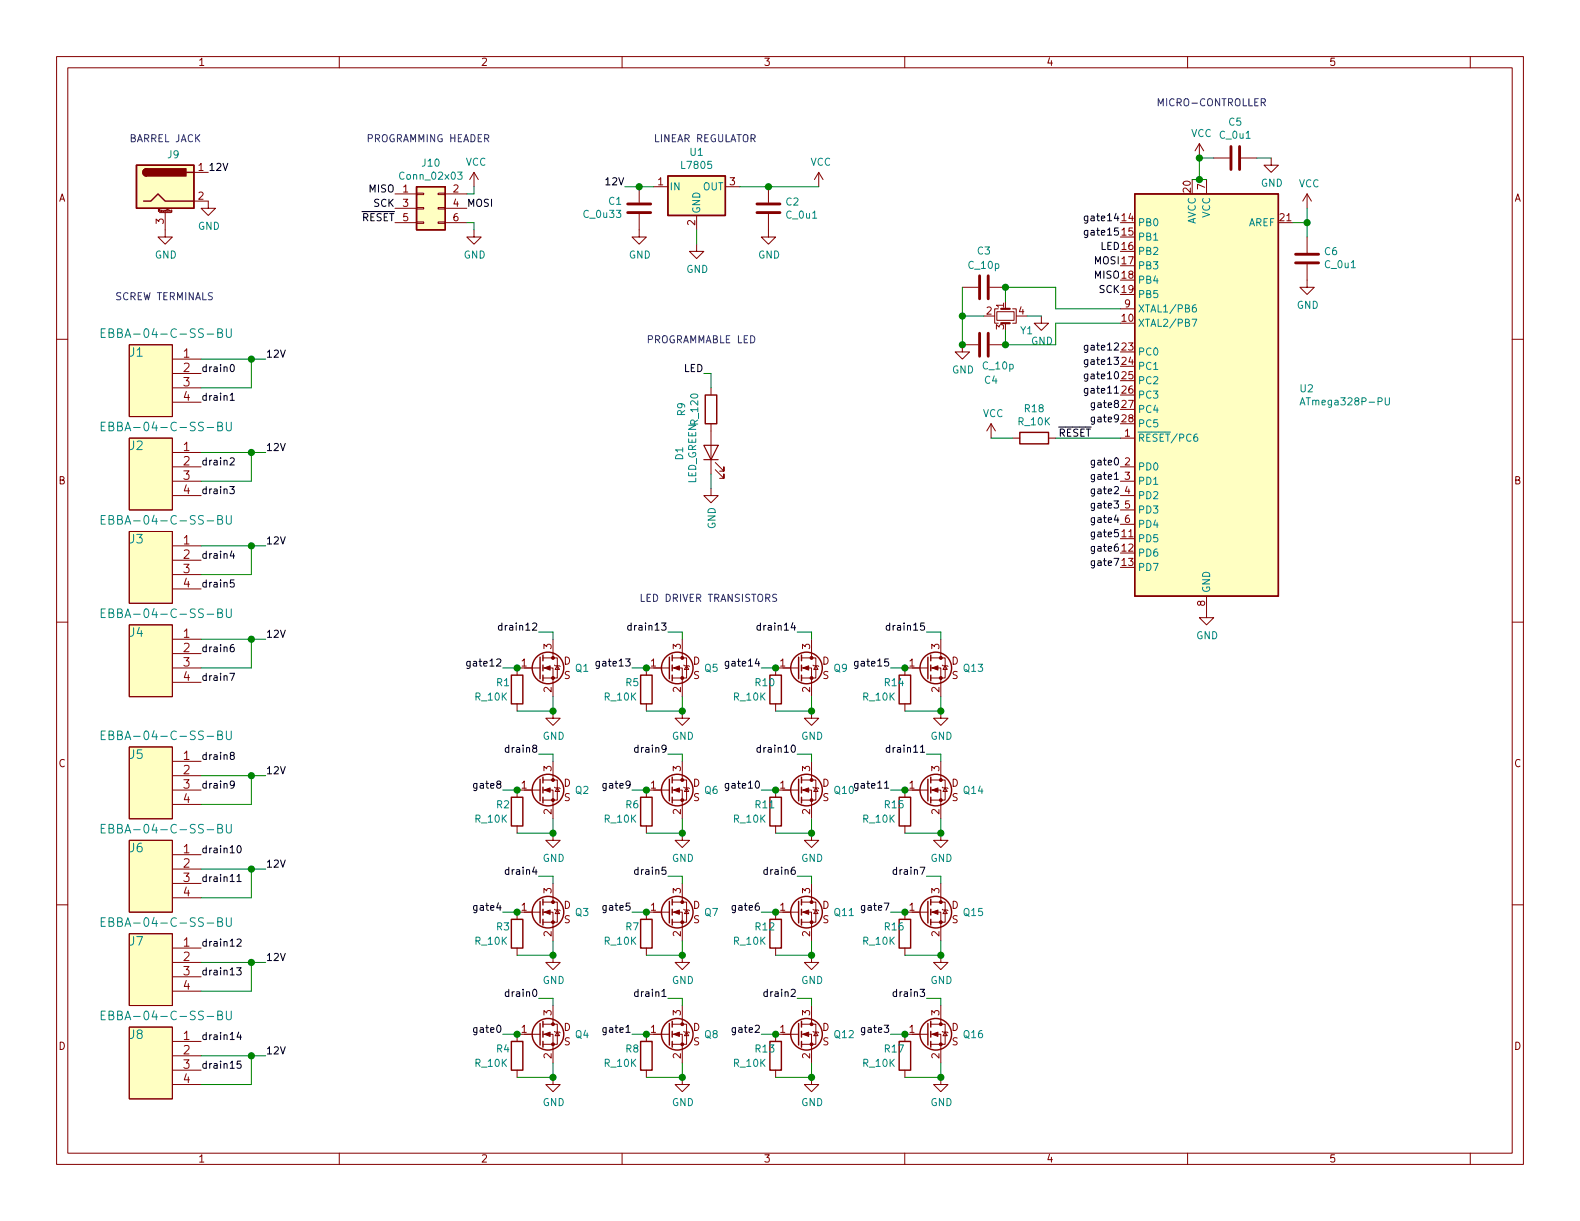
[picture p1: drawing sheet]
<svg xmlns="http://www.w3.org/2000/svg" width="279mm" height="216mm" viewBox="0 0 279 216" stroke-linecap="round" stroke-linejoin="round" font-family="sans-serif">
<g fill="none" stroke="#840000" stroke-width=".18">
<path d="M10 10h259.4v195.9h-259.4zM12 12h255.4v191.9h-255.4zM60 10v2M110 10v2M160 10v2M210 10v2M260 10v2M28.2 37.6h2M29.2 37.6v4.3h1.3l-1.3 1.3-1.3-1.3h1.3M30.4 37.4l-.2-.1 .1-.1h.1v.3h-.2M34.3 35.6h2.5v1.2h1.3l-1.3 1.3-1.2-1.3h1.2M34.3 30.5h2.5"/>
<path d="M69.8 34.3h3.9M69.8 36.8h3.9M69.8 39.4h3.9M73.7 39.2h1.2v.3h-1.2zM73.7 36.7h1.2v.3h-1.2zM73.7 34.2h1.2v.2h-1.2zM77.5 39.2h1.2v.3h-1.2zM77.5 36.7h1.2v.3h-1.2zM77.5 34.2h1.2v.2h-1.2zM78.7 34.3h3.8M78.7 36.8h3.8M78.7 39.4h3.8"/>
<path d="M83.8 30.5l-.7 1.3M83.8 30.5v2.5M83.8 30.5l.8 1.3M113 37.8v4.1h1.3l-1.3 1.3-1.2-1.3h1.2M113 33v2.8M115.6 33h2.5M123.2 38.1v2.5M128.3 33h2.5M135.9 37.8v4.1h1.3l-1.3 1.3-1.3-1.3h1.3M135.9 33v2.8M144.8 30.5l-.8 1.3M144.8 30.5v2.5"/>
<path d="M144.8 30.5l.7 1.3M212.1 25.4l-.8 1.3M212.1 25.4v2.5M212.1 25.4l.8 1.3M213.4 31.8v2.5M214.6 27.9h2.8M219.5 27.9h2.7M224.8 27.9v1.3h1.3l-1.3 1.3-1.3-1.3h1.3M231.1 34.3l-.7 1.3M231.1 34.3v2.5M231.1 34.3l.8 1.3M10 60h2"/>
<path d="M83.8 40.6v1.3h1.3l-1.3 1.3-1.3-1.3h1.3M123.2 43.2v1.3h1.3l-1.3 1.2-1.3-1.2h1.3M170.2 50.8h2.8M175 50.8h2.8M176.3 55.1h3v1.5h-3zM176.5 54.6h-.6v2.6h.6M179.1 54.6h.6v2.6h-.6M184.1 55.9v1.3h1.3l-1.3 1.2-1.2-1.2h1.2M198.1 54.6h2.6M231.1 46.7v4.1h1.3l-1.3 1.3-1.2-1.3h1.2M231.1 41.9v2.8M267.4 60h2"/>
<path d="M22.9 61h7.6v12.7h-7.6zM22.9 77.5h7.6v12.7h-7.6zM30.5 63.5h5.1M30.5 66h5.1M30.5 68.6h5.1M30.5 71.1h5.1M125.7 68.6v1.3M125.7 74.9v8.9M173 61h-2.8v1.2h1.2l-1.2 1.3-1.3-1.3h1.3M175 61h2.8M175.3 74.9l-.8 1.3M175.3 74.9v2.6"/>
<path d="M175.3 74.9l.7 1.3M179.1 77.5h1.2M185.4 77.5h1.3M198.1 77.5h2.6M22.9 94h7.6v12.7h-7.6zM30.5 96.5h5.1M30.5 99.1h5.1M30.5 82.6h5.1M30.5 85.1h5.1M30.5 87.6h5.1M30.5 80h5.1M125.7 86.4v1.2h1.3l-1.3 1.3-1.2-1.3h1.2"/>
<path d="M126.5 81.8l1.5 1.5v-.7v.7h-.7M126.5 83.1l1.5 1.5v-.8v.8h-.7M198.1 82.6h2.6M198.1 85.1h2.6M198.1 87.6h2.6M198.1 90.2h2.6M198.1 92.7h2.6M10 110h2M22.9 110.5h7.6v12.7h-7.6zM30.5 118.1h5.1M30.5 101.6h5.1M30.5 104.1h5.1"/>
<path d="M30.5 113h5.1M30.5 115.6h5.1M95.5 118.1h-4.1v1.3M96 118.1h1.8v5.1M96 116.3h2.6v3.6h-2.6M97.8 113v3.3M98 117.6l.2 .1h.7l.2 .2M98.6 117.7l.3 .7h-.7zM118.4 118.1h-4.1v1.3M118.9 118.1h1.7v5.1M118.9 116.3h2.5v3.6h-2.5M120.6 113v3.3"/>
<path d="M120.9 117.6l.1 .1h.8l.1 .2M121.4 117.7l.4 .7h-.8zM141.2 118.1h-4v1.3M141.7 118.1h1.8v5.1M141.7 116.3h2.6v3.6h-2.6M143.5 113v3.3M143.8 117.6l.1 .1h.8l.1 .2M144.3 117.7l.4 .7h-.8zM164.1 118.1h-4.1v1.3M164.6 118.1h1.8v5.1M164.6 116.3h2.5v3.6h-2.5M166.4 113v3.3"/>
<path d="M166.6 117.6l.2 .1h.7l.1 .2M167.1 117.7l.4 .7h-.7zM213.4 105.4v3.8h1.2l-1.2 1.3-1.3-1.3h1.3M267.4 110h2M22.9 132.1h7.6v12.7h-7.6zM30.5 134.6h5.1M30.5 137.2h5.1M30.5 139.7h5.1M30.5 120.7h5.1M91.4 124.5v1.2M95.5 139.7h-4.1v1.3M96 139.7h1.8v5.1"/>
<path d="M96 137.9h2.6v3.6h-2.6M97.8 125.7v1.3h1.3l-1.3 1.3-1.3-1.3h1.3M97.8 134.6v3.3M98 139.2l.2 .1h.7l.2 .1M98.6 139.3l.3 .7h-.7zM114.3 124.5v1.2M118.4 139.7h-4.1v1.3M118.9 139.7h1.7v5.1M118.9 137.9h2.5v3.6h-2.5M120.6 125.7v1.3h1.3l-1.3 1.3-1.2-1.3h1.2M120.6 134.6v3.3M120.9 139.2l.1 .1h.8l.1 .1"/>
<path d="M121.4 139.3l.4 .7h-.8zM137.2 124.5v1.2M141.2 139.7h-4v1.3M141.7 139.7h1.8v5.1M141.7 137.9h2.6v3.6h-2.6M143.5 125.7v1.3h1.3l-1.3 1.3-1.3-1.3h1.3M143.5 134.6v3.3M143.8 139.2l.1 .1h.8l.1 .1M144.3 139.3l.4 .7h-.8zM160 124.5v1.2M164.1 139.7h-4.1v1.3M164.6 139.7h1.8v5.1"/>
<path d="M164.6 137.9h2.5v3.6h-2.5M166.4 125.7v1.3h1.2l-1.2 1.3-1.3-1.3h1.3M166.4 134.6v3.3M166.6 139.2l.2 .1h.7l.1 .1M167.1 139.3l.4 .7h-.7zM10 160h2M22.9 148.6h7.6v12.7h-7.6zM30.5 142.2h5.1M30.5 151.1h5.1M30.5 153.7h5.1M30.5 156.2h5.1M30.5 158.8h5.1"/>
<path d="M91.4 146.1v1.2M96 159.5h2.6v3.6h-2.6M97.8 147.3v1.3h1.3l-1.3 1.3-1.3-1.3h1.3M97.8 156.2v3.3M114.3 146.1v1.2M118.9 159.5h2.5v3.6h-2.5M120.6 147.3v1.3h1.3l-1.3 1.3-1.2-1.3h1.2M120.6 156.2v3.3M137.2 146.1v1.2M141.7 159.5h2.6v3.6h-2.6M143.5 147.3v1.3h1.3l-1.3 1.3-1.3-1.3h1.3M143.5 156.2v3.3"/>
<path d="M160 146.1v1.2M164.6 159.5h2.5v3.6h-2.5M166.4 147.3v1.3h1.2l-1.2 1.3-1.3-1.3h1.3M166.4 156.2v3.3M267.4 160h2M22.9 165.1h7.6v12.7h-7.6zM30.5 167.6h5.1M30.5 170.2h5.1M30.5 172.7h5.1M30.5 175.3h5.1M91.4 167.6v1.3M95.5 161.3h-4.1v1.3"/>
<path d="M96 161.3h1.8v5.1M97.8 168.9v1.3h1.3l-1.3 1.3-1.3-1.3h1.3M97.8 177.8v3.3M98 160.8l.2 .1h.7l.2 .1M98.6 160.9l.3 .6h-.7zM114.3 167.6v1.3M118.4 161.3h-4.1v1.3M118.9 161.3h1.7v5.1M120.6 168.9v1.3h1.3l-1.3 1.3-1.2-1.3h1.2M120.6 177.8v3.3M120.9 160.8l.1 .1h.8l.1 .1M121.4 160.9l.4 .6h-.8z"/>
<path d="M137.2 167.6v1.3M141.2 161.3h-4v1.3M141.7 161.3h1.8v5.1M143.5 168.9v1.3h1.3l-1.3 1.3-1.3-1.3h1.3M143.5 177.8v3.3M143.8 160.8l.1 .1h.8l.1 .1M144.3 160.9l.4 .6h-.8zM160 167.6v1.3M164.1 161.3h-4.1v1.3M164.6 161.3h1.8v5.1M166.4 168.9v1.3h1.2l-1.2 1.3-1.3-1.3h1.3M166.4 177.8v3.3"/>
<path d="M166.6 160.8l.2 .1h.7l.1 .1M167.1 160.9l.4 .6h-.7zM22.9 181.6h7.6v12.7h-7.6zM30.5 184.2h5.1M30.5 186.7h5.1M30.5 189.2h5.1M30.5 191.8h5.1M91.4 189.2v1.3M95.5 182.9h-4.1v1.3M96 182.9h1.8v5.1M96 181.1h2.6v3.6h-2.6M97.8 190.5v1.3h1.3l-1.3 1.2-1.3-1.2h1.3"/>
<path d="M98 182.4l.2 .1h.7l.2 .1M98.6 182.5l.3 .6h-.7zM114.3 189.2v1.3M118.4 182.9h-4.1v1.3M118.9 182.9h1.7v5.1M118.9 181.1h2.5v3.6h-2.5M120.6 190.5v1.3h1.3l-1.3 1.2-1.2-1.2h1.2M120.9 182.4l.1 .1h.8l.1 .1M121.4 182.5l.4 .6h-.8zM137.2 189.2v1.3M141.2 182.9h-4v1.3M141.7 182.9h1.8v5.1"/>
<path d="M141.7 181.1h2.6v3.6h-2.6M143.5 190.5v1.3h1.3l-1.3 1.2-1.3-1.2h1.3M143.8 182.4l.1 .1h.8l.1 .1M144.3 182.5l.4 .6h-.8zM160 189.2v1.3M164.1 182.9h-4.1v1.3M164.6 182.9h1.8v5.1M164.6 181.1h2.5v3.6h-2.5M166.4 190.5v1.3h1.2l-1.2 1.2-1.3-1.2h1.3M166.6 182.4l.2 .1h.7l.1 .1M167.1 182.5l.4 .6h-.7zM60 203.9v2"/>
<path d="M110 203.9v2M160 203.9v2M210 203.9v2M260 203.9v2"/>
</g>
<g fill="#ffffc2" stroke="#ffffc2" stroke-width=".18">
<path d="M22.9 132.1h7.6v12.7h-7.6z"/>
<path d="M22.9 181.6h7.6v12.7h-7.6z"/>
<path d="M118.1 31.1h10.2v7h-10.2z"/>
<path d="M22.9 165.1h7.6v12.7h-7.6z"/>
<path d="M22.9 148.6h7.6v12.7h-7.6z"/>
<path d="M22.9 94h7.6v12.7h-7.6z"/>
<path d="M73.7 33h5v7.6h-5z"/>
<path d="M22.9 110.5h7.6v12.7h-7.6z"/>
<path d="M24.1 29.2h10.2v7.6h-10.2z"/>
<path d="M200.7 34.3h25.4v71.1h-25.4z"/>
<path d="M22.9 61h7.6v12.7h-7.6z"/>
<path d="M22.9 77.5h7.6v12.7h-7.6z"/>
</g>
<g fill="none" stroke="#008484" stroke-width=".18">
<path d="M80.9 30.4h.8l-.4 .5 .4 .1-.1 .6-.5 .1-.2-.1M17.9 58.9h.5M18.6 58.1h-.7v1.6h.7M19.3 58.9l.7-.2 .1-.3-.2-.2-.6-.1v1.6h.6l.2-.3a.41 .41 0 0 0-.3-.5M38.5 58.9l.7-.2v-.4l-.7-.2v1.6h.6l.2-.2 .1-.3-.2-.3h-.2M40 58.1l.1 1.4a.48 .48 0 0 0 .7 0l.1-1.4M210.8 56.4h.8l-.5 1.3M211.5 53.9l-.5 .1-.2 .5 .1 .5 .2 .2 .4-.1 .1-.2-.1-.4-.4-.1-.3 .2M17.9 75.4h.5M18.6 74.7h-.7v1.5h.7M19.3 75.4l.7-.2 .1-.3-.2-.2h-.6v1.5h.6l.2-.3a.41 .41 0 0 0-.3-.5M38.5 75.4l.7-.2v-.4l-.7-.1v1.5h.6l.2-.2 .1-.3-.2-.3h-.2"/>
<path d="M40 74.7l.1 1.3a.48 .48 0 0 0 .7 0l.1-1.3M211.7 76.8h-.4a.87 .87 0 0 0 0 1.2l.5-.1v-.5l-.5-.2-.2 .3M229.9 71.6l.4-1.3 .5 1.3M230 71.2h.6M245 70.3v1.1l.2 .2h.4l.1-.2v-1.1M17.9 91.9h.5M18.6 91.2h-.7v1.5h.7M19.3 91.9l.7-.2 .1-.3-.2-.2h-.6v1.5h.6l.2-.3a.41 .41 0 0 0-.3-.5M38.5 91.9l.7-.2v-.4l-.7-.1v1.5h.6l.2-.2 .1-.3-.2-.3h-.2M40 91.2l.1 1.3a.48 .48 0 0 0 .7 0l.1-1.3M17.9 108.4h.5M18.6 107.7h-.7v1.5h.7"/>
<path d="M19.3 108.4l.7-.1 .1-.3-.2-.3h-.6v1.5h.6l.2-.3a.41 .41 0 0 0-.3-.5M38.5 108.4l.7-.1v-.5l-.7-.1v1.5h.6l.2-.2 .1-.3-.2-.2-.2-.1M40 107.7l.1 1.3a.48 .48 0 0 0 .7 0l.1-1.3M17.9 130h.5M18.6 129.3h-.7v1.5h.7M19.3 130l.7-.2 .1-.3-.2-.2h-.6v1.5h.6l.2-.3a.41 .41 0 0 0-.3-.5M38.5 130l.7-.2v-.4l-.7-.1v1.5h.6l.2-.2 .1-.3-.2-.3h-.2M40 129.3l.1 1.3a.48 .48 0 0 0 .7 0l.1-1.3M17.9 146.5h.5M18.6 145.8h-.7v1.5h.7M19.3 146.5l.7-.1 .1-.3-.2-.3h-.6v1.5h.6l.2-.3a.41 .41 0 0 0-.3-.5M38.5 146.5l.7-.1v-.5l-.7-.1v1.5h.6l.2-.2 .1-.3-.2-.2-.2-.1"/>
<path d="M40 145.8l.1 1.3a.48 .48 0 0 0 .7 0l.1-1.3M17.9 179.5h.5M17.9 163h.5M18.6 178.8h-.7v1.5h.7M18.6 162.3h-.7v1.5h.7M19.3 179.5l.7-.1 .1-.3-.2-.2-.6-.1v1.5h.6l.2-.3a.41 .41 0 0 0-.3-.5M19.3 163l.7-.1 .1-.3-.2-.2-.6-.1v1.5h.6l.2-.3a.41 .41 0 0 0-.3-.5M38.5 179.5l.7-.1v-.5l-.7-.1v1.5h.6l.2-.1 .1-.4-.2-.2-.2-.1M38.5 163l.7-.1v-.5l-.7-.1v1.5h.6l.2-.1 .1-.4-.2-.2-.2-.1M40 178.8l.1 1.4a.48 .48 0 0 0 .7 0l.1-1.4M40 162.3l.1 1.4a.48 .48 0 0 0 .7 0l.1-1.4"/>
</g>
<g fill="none" stroke="#840000" stroke-width=".25">
<path d="M24.1 29.2h10.2v7.6h-10.2zM25.4 35.6h1.3l1.2-1.3 1.3 1.3h5.1M25.9 29.8a.63 .63 0 0 0-.6 .7 .63 .63 0 0 0 .6 .6M33 30.5h1.3M73.7 33h5v7.6h-5zM118.1 31.1h10.2v7h-10.2zM200.7 34.3h25.4v71.1h-25.4zM124.7 69.9h2v5h-2zM180.3 76.5h5.1v2h-5.1zM90.4 119.4h2.1v5.1h-2.1zM95.5 116.2v3.8M96 115.8v1"/>
<path d="M96 117.6v1M96 119.4v1M113.3 119.4h2v5.1h-2zM118.4 116.2v3.8M118.9 115.8v1M118.9 117.6v1M118.9 119.4v1M136.1 119.4h2.1v5.1h-2.1zM141.2 116.2v3.8M141.7 115.8v1M141.7 117.6v1M141.7 119.4v1"/>
<path d="M159 119.4h2v5.1h-2zM164.1 116.2v3.8M164.6 115.8v1M164.6 117.6v1M164.6 119.4v1M95.5 137.8v3.8M96 137.4v1M96 139.2v1M118.4 137.8v3.8M118.9 137.4v1M118.9 139.2v1M141.2 137.8v3.8"/>
<path d="M141.7 137.4v1M141.7 139.2v1M164.1 137.8v3.8M164.6 137.4v1M164.6 139.2v1M90.4 141h2.1v5.1h-2.1zM95.5 159.4v3.8M96 141v1M96 159v1M113.3 141h2v5.1h-2zM118.4 159.4v3.8M118.9 141v1"/>
<path d="M118.9 159v1M136.1 141h2.1v5.1h-2.1zM141.2 159.4v3.8M141.7 141v1M141.7 159v1M159 141h2v5.1h-2zM164.1 159.4v3.8M164.6 141v1M164.6 159v1M90.4 162.6h2.1v5h-2.1zM96 160.8v1M96 162.6v1"/>
<path d="M113.3 162.6h2v5h-2zM118.9 160.8v1M118.9 162.6v1M136.1 162.6h2.1v5h-2.1zM141.7 160.8v1M141.7 162.6v1M159 162.6h2v5h-2zM164.6 160.8v1M164.6 162.6v1M90.4 184.2h2.1v5h-2.1zM95.5 181v3.8M96 180.6v1"/>
<path d="M96 182.4v1M96 184.2v1M113.3 184.2h2v5h-2zM118.4 181v3.8M118.9 180.6v1M118.9 182.4v1M118.9 184.2v1M136.1 184.2h2.1v5h-2.1zM141.2 181v3.8M141.7 180.6v1M141.7 182.4v1M141.7 184.2v1"/>
<path d="M159 184.2h2v5h-2zM164.1 181v3.8M164.6 180.6v1M164.6 182.4v1M164.6 184.2v1"/>
<circle cx="96.9" cy="118.1" r="2.79"/>
<circle cx="119.8" cy="118.1" r="2.79"/>
<circle cx="142.6" cy="118.1" r="2.79"/>
<circle cx="165.5" cy="118.1" r="2.79"/>
<circle cx="96.9" cy="139.7" r="2.79"/>
<circle cx="119.8" cy="139.7" r="2.79"/>
<circle cx="142.6" cy="139.7" r="2.79"/>
<circle cx="165.5" cy="139.7" r="2.79"/>
<circle cx="96.9" cy="161.3" r="2.79"/>
<circle cx="119.8" cy="161.3" r="2.79"/>
<circle cx="142.6" cy="161.3" r="2.79"/>
<circle cx="165.5" cy="161.3" r="2.79"/>
<circle cx="96.9" cy="182.9" r="2.79"/>
<circle cx="119.8" cy="182.9" r="2.79"/>
<circle cx="142.6" cy="182.9" r="2.79"/>
<circle cx="165.5" cy="182.9" r="2.79"/>
</g>
<g fill="#840000" stroke="#840000" stroke-width=".18">
<path d="M142 161.3l1-.4v.8z"/>
<path d="M119.1 139.7l1-.4v.8z"/>
<path d="M119.1 161.3l1-.4v.8z"/>
<path d="M164.8 182.9l1.1-.4v.8z"/>
<path d="M96.3 161.3l1-.4v.8z"/>
<path d="M142 182.9l1-.4v.8z"/>
<path d="M119.1 182.9l1-.4v.8z"/>
<path d="M142 118.1l1-.4v.8z"/>
<path d="M164.8 118.1l1.1-.4v.8z"/>
<path d="M119.1 118.1l1-.4v.8z"/>
<path d="M96.3 118.1l1-.4v.8z"/>
<path d="M96.3 139.7l1-.4v.8z"/>
<path d="M164.8 139.7l1.1-.4v.8z"/>
<path d="M164.8 161.3l1.1-.4v.8z"/>
<path d="M142 139.7l1-.4v.8z"/>
<path d="M96.3 182.9l1-.4v.8z"/>
<circle cx="143.5" cy="163.1" r=".25"/>
<circle cx="143.5" cy="159.5" r=".25"/>
<circle cx="120.6" cy="141.5" r=".25"/>
<circle cx="120.6" cy="137.9" r=".25"/>
<circle cx="120.6" cy="163.1" r=".25"/>
<circle cx="120.6" cy="159.5" r=".25"/>
<circle cx="166.4" cy="184.7" r=".25"/>
<circle cx="166.4" cy="181.1" r=".25"/>
<circle cx="97.8" cy="163.1" r=".25"/>
<circle cx="97.8" cy="159.5" r=".25"/>
<circle cx="143.5" cy="184.7" r=".25"/>
<circle cx="143.5" cy="181.1" r=".25"/>
<circle cx="120.6" cy="184.7" r=".25"/>
<circle cx="120.6" cy="181.1" r=".25"/>
<circle cx="143.5" cy="119.9" r=".25"/>
<circle cx="143.5" cy="116.3" r=".25"/>
<circle cx="166.4" cy="119.9" r=".25"/>
<circle cx="166.4" cy="116.3" r=".25"/>
<circle cx="120.6" cy="119.9" r=".25"/>
<circle cx="120.6" cy="116.3" r=".25"/>
<circle cx="97.8" cy="119.9" r=".25"/>
<circle cx="97.8" cy="116.3" r=".25"/>
<circle cx="97.8" cy="141.5" r=".25"/>
<circle cx="97.8" cy="137.9" r=".25"/>
<circle cx="166.4" cy="141.5" r=".25"/>
<circle cx="166.4" cy="137.9" r=".25"/>
<circle cx="166.4" cy="163.1" r=".25"/>
<circle cx="166.4" cy="159.5" r=".25"/>
<circle cx="143.5" cy="141.5" r=".25"/>
<circle cx="143.5" cy="137.9" r=".25"/>
<circle cx="97.8" cy="184.7" r=".25"/>
<circle cx="97.8" cy="181.1" r=".25"/>
</g>
<path d="M111 36.1h4.1M111 37.6h4.1M133.9 36.1h4M133.9 37.6h4M217.7 25.9v4.1M219.2 25.9v4.1M173.2 48.8v4M173.2 58.9v4.1M174.8 48.8v4M174.8 58.9v4.1M229.1 45h4.1M229.1 46.5h4.1" fill="none" stroke="#840000" stroke-width=".51"/>
<path d="M124.5 78.7h2.5l-1.3 2.6zM124.5 81.3h2.5" fill="none" stroke="#840000" stroke-width=".2"/>
<g fill="#840000" stroke="#840000" stroke-width=".25">
<path d="M25.5 30l.4-.2v1.3a.64 .64 0 0 1-.6-.4 .64 .64 0 0 1 .2-.7z"/>
<path d="M25.9 29.8h7v1.3h-7z"/>
</g>
<path d="M177 54.6h1.6M177 57.2h1.6" fill="none" stroke="#840000" stroke-width=".38"/>
<g fill="none" stroke="#008400" stroke-width=".18">
<path d="M82.5 39.4h1.3v1.2M83.8 33v1.3h-1.3M110.5 33h5.1M130.8 33h14M210.8 31.8h2.6M214.6 27.9h-2.5v3.9M222.2 27.9h2.6M228.6 39.4h2.5M231.1 36.8v5.1M123.2 40.6v2.6M170.2 55.9h3.8M170.2 50.8v10.2"/>
<path d="M177.8 53.3v-2.5h8.9v3.8h11.4M181.6 55.9h2.5M198.1 57.2h-11.4v3.8h-8.9v-2.6M35.6 63.5h11.4M44.4 63.5v5.1h-8.8M124.5 66h1.2v2.6M175.3 77.5h3.8M186.7 77.5h11.4M35.6 80h11.4M35.6 96.5h11.4M44.4 80v5.1h-8.8M44.4 96.5v5.1h-8.8"/>
<path d="M125.7 83.8v2.6M35.6 113h11.4M44.4 113v5.1h-8.8M88.9 118.1h2.5M95.2 111.8h2.6v1.2M111.8 118.1h2.5M118.1 111.8h2.5v1.2M134.6 118.1h2.6M141 111.8h2.5v1.2M157.5 118.1h2.5M163.8 111.8h2.6v1.2M35.6 137.2h11.4"/>
<path d="M44.4 137.2v5h-8.8M88.9 139.7h2.5M95.2 133.4h2.6v1.2M97.8 123.2v2.5h-6.4M111.8 139.7h2.5M118.1 133.4h2.5v1.2M120.6 123.2v2.5h-6.3M134.6 139.7h2.6M141 133.4h2.5v1.2M143.5 123.2v2.5h-6.3M157.5 139.7h2.5M163.8 133.4h2.6v1.2"/>
<path d="M166.4 123.2v2.5h-6.4M35.6 153.7h11.4M44.4 153.7v5.1h-8.8M95.2 154.9h2.6v1.3M97.8 144.8v2.5h-6.4M118.1 154.9h2.5v1.3M120.6 144.8v2.5h-6.3M141 154.9h2.5v1.3M143.5 144.8v2.5h-6.3M163.8 154.9h2.6v1.3M166.4 144.8v2.5h-6.4M35.6 170.2h11.4"/>
<path d="M44.4 170.2v5.1h-8.8M88.9 161.3h2.5M95.2 176.5h2.6v1.3M97.8 166.4v2.5h-6.4M111.8 161.3h2.5M118.1 176.5h2.5v1.3M120.6 166.4v2.5h-6.3M134.6 161.3h2.6M141 176.5h2.5v1.3M143.5 166.4v2.5h-6.3M157.5 161.3h2.5M163.8 176.5h2.6v1.3"/>
<path d="M166.4 166.4v2.5h-6.4M35.6 186.7h11.4M44.4 186.7v5.1h-8.8M88.9 182.9h2.5M97.8 188v2.5h-6.4M111.8 182.9h2.5M120.6 188v2.5h-6.3M134.6 182.9h2.6M143.5 188v2.5h-6.3M157.5 182.9h2.5M166.4 188v2.5h-6.4"/>
</g>
<g fill="none" stroke="#000" stroke-width=".18">
<path d="M192.4 38.2v1l-.3 .3-.3-.1M192.4 38.3l-.4-.1-.3 .2 .2 .6h.5M192.4 40.7v1.1l-.3 .2-.3-.1M192.4 40.8l-.4-.1-.3 .3 .2 .5h.5M40.7 69.9l.4-.4v1.3M40.7 70.8h.7M40.8 64.6l.2-.2a.67 .67 0 0 1 .4 .7 .67 .67 0 0 1-.4 .6l-.2-.1-.1-.4zM192.4 68.7v1l-.3 .3-.3-.1M192.4 68.7h-.4l-.3 .2 .2 .6h.5M192.4 63.6v1l-.3 .3-.3-.1M192.4 63.7l-.4-.1-.3 .2 .2 .6h.5M192.4 61.1v1l-.3 .2h-.3"/>
<path d="M192.4 61.1h-.4l-.3 .2 .2 .5h.5M192.4 66.1v1.1l-.3 .2-.3-.1M192.4 66.2l-.4-.1-.3 .3 .2 .5h.5M40.6 86h.8l-.4 .5 .4 .1v.6l-.2 .1-.6-.1M40.7 81.1l.5-.2 .2 .4v.2l-.8 .7h.8M41 97.4l-.3 .9h.8M41.3 97.9v.8M40.6 119h.9l-.6 1.3M41.3 114h-.4a.87 .87 0 0 0 0 1.2l.5-.1v-.5l-.5-.1-.2 .2M41.4 102.5h-.6l-.1 .6 .2-.1 .5 .1v.6l-.2 .1-.5-.1M83.1 116.9v1.1l-.2 .2-.3-.1M83.1 117l-.3-.1-.3 .3 .2 .5h.4"/>
<path d="M88.7 110.6h-.3l-.3 .2 .2 .6h.4M106 116.9v1.1l-.3 .2-.3-.1M106 117l-.4-.1-.2 .3 .1 .5h.5M111.6 110.6h-.3l-.3 .2 .1 .6h.5M128.9 116.9v1.1l-.3 .2-.3-.1M128.9 117l-.4-.1-.3 .3 .2 .5h.5M134.5 110.6h-.4l-.2 .2 .1 .6h.5M151.7 116.9v1.1l-.2 .2-.3-.1M151.7 117l-.4-.1-.2 .3 .1 .5h.5M157.3 110.6h-.3l-.3 .2 .1 .6h.5M40.9 133.6l-.1-.1v-.4l.4-.1 .2 .1v.4l-.6 .1-.1 .2v.3l.2 .2h.3l.2-.2v-.4l-.2-.1M41.4 138.7l-.2 .2-.4-.1-.1-.1 .1-.5 .1-.1h.3l.2 .3a.97 .97 0 0 1-.2 .9l-.4 .1"/>
<path d="M90 132.2h-.4l-.2 .2 .1 .6h.5M112.8 132.2h-.4l-.2 .2 .1 .6h.5M128.9 138.5v1l-.3 .3-.3-.1M128.9 138.6l-.4-.1-.3 .3 .2 .5h.5M134.5 132.2h-.4l-.2 .2 .1 .6h.5M151.7 138.5v1l-.2 .3-.3-.1M151.7 138.6l-.4-.1-.2 .3 .1 .5h.5M157.3 132.2h-.3l-.3 .2 .1 .6h.5M41.9 155l.4-.4v1.3M41.9 155.9h.7M42 149.7l.2-.2a.67 .67 0 0 1 .5 .7 .67 .67 0 0 1-.5 .6l-.3-.5zM90 153.8h-.4l-.2 .2 .1 .6h.5"/>
<path d="M112.8 153.8h-.4l-.2 .2 .1 .6h.5M135.7 153.8h-.4l-.2 .2 .1 .6h.5M158.5 153.8h-.3l-.3 .2 .2 .6h.4M41.9 171.1h.7l-.4 .5 .4 .1v.5l-.2 .2-.5-.1M41.9 166.2l.5-.2 .2 .4-.7 .9h.7M90 175.4h-.4l-.2 .2 .1 .5h.5M112.8 175.4h-.4l-.2 .2 .1 .5h.5M135.7 175.4h-.4l-.2 .2 .1 .5h.5M158.5 175.4h-.3l-.3 .2 .2 .5h.4M42.2 182.5l-.3 .9h.8M42.5 183v.8M42.6 187.6h-.6l-.1 .6 .5-.1 .2 .3v.3l-.2 .2-.5-.1"/>
</g>
<path d="M223 18.1h.6l.2-.2-.1-.3-.2-.2h-.5v1.3M223.3 18.1l.5 .6M137.3 105.2l-.4-.1-.2 .1v.4l.5 .2 .1 .3-.2 .2h-.5" fill="none" stroke="#0000c2" stroke-width=".18"/>
<g fill="#008400" stroke="#008400" stroke-width=".25">
<circle cx="166.4" cy="190.5" r=".51"/>
<circle cx="160" cy="182.9" r=".51"/>
<circle cx="44.5" cy="186.7" r=".51"/>
<circle cx="44.5" cy="170.2" r=".51"/>
<circle cx="44.5" cy="153.7" r=".51"/>
<circle cx="44.5" cy="137.2" r=".51"/>
<circle cx="44.5" cy="113" r=".51"/>
<circle cx="44.5" cy="96.5" r=".51"/>
<circle cx="91.4" cy="161.3" r=".51"/>
<circle cx="166.4" cy="125.7" r=".51"/>
<circle cx="160" cy="118.1" r=".51"/>
<circle cx="91.4" cy="139.7" r=".51"/>
<circle cx="97.8" cy="147.3" r=".51"/>
<circle cx="160" cy="161.3" r=".51"/>
<circle cx="166.4" cy="168.9" r=".51"/>
<circle cx="137.2" cy="161.3" r=".51"/>
<circle cx="143.5" cy="168.9" r=".51"/>
<circle cx="114.3" cy="161.3" r=".51"/>
<circle cx="120.7" cy="168.9" r=".51"/>
<circle cx="137.2" cy="118.1" r=".51"/>
<circle cx="97.8" cy="168.9" r=".51"/>
<circle cx="113" cy="33" r=".51"/>
<circle cx="135.9" cy="33" r=".51"/>
<circle cx="231.1" cy="39.4" r=".51"/>
<circle cx="177.8" cy="61" r=".51"/>
<circle cx="177.8" cy="50.8" r=".51"/>
<circle cx="170.2" cy="55.9" r=".51"/>
<circle cx="170.2" cy="61" r=".51"/>
<circle cx="212.1" cy="31.8" r=".51"/>
<circle cx="114.3" cy="139.7" r=".51"/>
<circle cx="212.1" cy="27.9" r=".51"/>
<circle cx="44.5" cy="63.5" r=".51"/>
<circle cx="97.8" cy="190.5" r=".51"/>
<circle cx="91.4" cy="182.9" r=".51"/>
<circle cx="120.7" cy="190.5" r=".51"/>
<circle cx="114.3" cy="182.9" r=".51"/>
<circle cx="143.5" cy="190.5" r=".51"/>
<circle cx="137.2" cy="182.9" r=".51"/>
<circle cx="120.7" cy="147.3" r=".51"/>
<circle cx="44.5" cy="80" r=".51"/>
<circle cx="143.5" cy="147.3" r=".51"/>
<circle cx="137.2" cy="139.7" r=".51"/>
<circle cx="166.4" cy="147.3" r=".51"/>
<circle cx="160" cy="139.7" r=".51"/>
<circle cx="97.8" cy="125.7" r=".51"/>
<circle cx="91.4" cy="118.1" r=".51"/>
<circle cx="120.7" cy="125.7" r=".51"/>
<circle cx="114.3" cy="118.1" r=".51"/>
<circle cx="143.5" cy="125.7" r=".51"/>
</g>
<g font-size="2.1" fill="#008484">
<text x="20.1" y="59.7">EBBA-04-C-SS-BU</text>
<text x="23" y="63.1">J1</text>
<text x="20.1" y="76.3">EBBA-04-C-SS-BU</text>
<text x="23" y="79.6">J2</text>
<text x="20.1" y="92.8">EBBA-04-C-SS-BU</text>
<text x="23" y="96.1">J3</text>
<text x="20.1" y="109.3">EBBA-04-C-SS-BU</text>
<text x="23" y="112.6">J4</text>
<text x="20.1" y="130.9">EBBA-04-C-SS-BU</text>
<text x="23" y="134.2">J5</text>
<text x="20.1" y="147.4">EBBA-04-C-SS-BU</text>
<text x="23" y="150.7">J6</text>
<text x="20.1" y="163.9">EBBA-04-C-SS-BU</text>
<text x="23" y="167.2">J7</text>
<text x="20.1" y="180.4">EBBA-04-C-SS-BU</text>
<text x="23" y="183.7">J8</text>
</g>
<g font-size="2.1" fill="#840000">
<text x="32.4" y="63.2">1</text>
<text x="32.4" y="65.8">2</text>
<text x="32.4" y="68.3">3</text>
<text x="32.4" y="70.9">4</text>
<text x="32.4" y="79.8">1</text>
<text x="32.4" y="82.3">2</text>
<text x="32.4" y="84.8">3</text>
<text x="32.4" y="87.4">4</text>
<text x="32.4" y="96.3">1</text>
<text x="32.4" y="98.8">2</text>
<text x="32.4" y="101.3">3</text>
<text x="32.4" y="103.9">4</text>
<text x="32.4" y="112.8">1</text>
<text x="32.4" y="115.3">2</text>
<text x="32.4" y="117.9">3</text>
<text x="32.4" y="120.4">4</text>
<text x="32.4" y="134.4">1</text>
<text x="32.4" y="136.9">2</text>
<text x="32.4" y="139.4">3</text>
<text x="32.4" y="142">4</text>
<text x="32.4" y="150.9">1</text>
<text x="32.4" y="153.4">2</text>
<text x="32.4" y="156">3</text>
<text x="32.4" y="158.5">4</text>
<text x="32.4" y="167.4">1</text>
<text x="32.4" y="169.9">2</text>
<text x="32.4" y="172.5">3</text>
<text x="32.4" y="175">4</text>
<text x="32.4" y="183.9">1</text>
<text x="32.4" y="186.4">2</text>
<text x="32.4" y="189">3</text>
<text x="32.4" y="191.5">4</text>
</g>
<g font-size="1.8" fill="#840000">
<text x="35" y="11.6">1</text>
<text x="85" y="11.6">2</text>
<text x="135" y="11.6">3</text>
<text x="185" y="11.6">4</text>
<text x="235" y="11.6">5</text>
<text x="10.4" y="35.6">A</text>
<text x="35.1" y="30.2">1</text>
<text x="35.1" y="35.3">2</text>
<text x="71.3" y="34">1</text>
<text x="80.2" y="34">2</text>
<text x="116.4" y="32.8">1</text>
<text x="129.1" y="32.8">3</text>
<text x="210.6" y="34" transform="rotate(-90 210.6 34)">20</text>
<text x="213.1" y="33.5" transform="rotate(-90 213.1 33.5)">7</text>
<text x="267.8" y="35.6">A</text>
<text x="29" y="39.6" transform="rotate(-90 29 39.6)">3</text>
<text x="71.3" y="36.6">3</text>
<text x="71.3" y="39.1">5</text>
<text x="80.2" y="36.6">4</text>
<text x="80.2" y="39.1">6</text>
<text x="122.9" y="39.9" transform="rotate(-90 122.9 39.9)">2</text>
<text x="198.4" y="39.1">14</text>
<text x="198.4" y="41.7">15</text>
<text x="226.4" y="39.1">21</text>
<text x="174.4" y="55.6">2</text>
<text x="177.5" y="58.3" transform="rotate(-90 177.5 58.3)">3</text>
<text x="177.5" y="54.5" transform="rotate(-90 177.5 54.5)">1</text>
<text x="180.2" y="55.6">4</text>
<text x="198.4" y="56.9">10</text>
<text x="198.9" y="54.4">9</text>
<text x="198.4" y="62">23</text>
<text x="198.4" y="64.5">24</text>
<text x="198.4" y="67.1">25</text>
<text x="198.4" y="69.6">26</text>
<text x="198.4" y="72.1">27</text>
<text x="198.4" y="74.7">28</text>
<text x="198.9" y="77.2">1</text>
<text x="198.9" y="82.3">2</text>
<text x="10.4" y="85.6">B</text>
<text x="198.9" y="84.8">3</text>
<text x="198.9" y="87.4">4</text>
<text x="198.9" y="89.9">5</text>
<text x="267.8" y="85.6">B</text>
<text x="198.4" y="95">11</text>
<text x="198.9" y="92.5">6</text>
<text x="198.4" y="97.5">12</text>
<text x="198.4" y="100.1">13</text>
<text x="213.1" y="107.2" transform="rotate(-90 213.1 107.2)">8</text>
<text x="92.2" y="117.9">1</text>
<text x="97.5" y="114.8" transform="rotate(-90 97.5 114.8)">3</text>
<text x="99.7" y="117.5">D</text>
<text x="115.1" y="117.9">1</text>
<text x="120.4" y="114.8" transform="rotate(-90 120.4 114.8)">3</text>
<text x="122.6" y="117.5">D</text>
<text x="137.9" y="117.9">1</text>
<text x="143.3" y="114.8" transform="rotate(-90 143.3 114.8)">3</text>
<text x="145.4" y="117.5">D</text>
<text x="160.8" y="117.9">1</text>
<text x="166.1" y="114.8" transform="rotate(-90 166.1 114.8)">3</text>
<text x="168.3" y="117.5">D</text>
<text x="97.5" y="122.4" transform="rotate(-90 97.5 122.4)">2</text>
<text x="99.7" y="120.1">S</text>
<text x="120.4" y="122.4" transform="rotate(-90 120.4 122.4)">2</text>
<text x="122.6" y="120.1">S</text>
<text x="143.3" y="122.4" transform="rotate(-90 143.3 122.4)">2</text>
<text x="145.5" y="120.1">S</text>
<text x="166.1" y="122.4" transform="rotate(-90 166.1 122.4)">2</text>
<text x="168.3" y="120.1">S</text>
<text x="10.4" y="135.6">C</text>
<text x="97.5" y="136.4" transform="rotate(-90 97.5 136.4)">3</text>
<text x="120.4" y="136.4" transform="rotate(-90 120.4 136.4)">3</text>
<text x="143.3" y="136.4" transform="rotate(-90 143.3 136.4)">3</text>
<text x="166.1" y="136.4" transform="rotate(-90 166.1 136.4)">3</text>
<text x="267.8" y="135.6">C</text>
<text x="92.2" y="139.4">1</text>
<text x="97.5" y="144" transform="rotate(-90 97.5 144)">2</text>
<text x="99.7" y="139.1">D</text>
<text x="99.7" y="141.7">S</text>
<text x="115.1" y="139.4">1</text>
<text x="120.4" y="144" transform="rotate(-90 120.4 144)">2</text>
<text x="122.6" y="139.1">D</text>
<text x="122.6" y="141.7">S</text>
<text x="137.9" y="139.4">1</text>
<text x="143.3" y="144" transform="rotate(-90 143.3 144)">2</text>
<text x="145.4" y="139.1">D</text>
<text x="145.5" y="141.7">S</text>
<text x="160.8" y="139.4">1</text>
<text x="166.1" y="144" transform="rotate(-90 166.1 144)">2</text>
<text x="168.3" y="139.1">D</text>
<text x="168.3" y="141.7">S</text>
<text x="92.2" y="161">1</text>
<text x="97.5" y="158" transform="rotate(-90 97.5 158)">3</text>
<text x="99.7" y="160.7">D</text>
<text x="115.1" y="161">1</text>
<text x="120.4" y="158" transform="rotate(-90 120.4 158)">3</text>
<text x="122.6" y="160.7">D</text>
<text x="137.9" y="161">1</text>
<text x="143.3" y="158" transform="rotate(-90 143.3 158)">3</text>
<text x="145.4" y="160.7">D</text>
<text x="160.8" y="161">1</text>
<text x="166.1" y="158" transform="rotate(-90 166.1 158)">3</text>
<text x="168.3" y="160.7">D</text>
<text x="97.5" y="165.6" transform="rotate(-90 97.5 165.6)">2</text>
<text x="99.7" y="163.2">S</text>
<text x="120.4" y="165.6" transform="rotate(-90 120.4 165.6)">2</text>
<text x="122.6" y="163.2">S</text>
<text x="143.3" y="165.6" transform="rotate(-90 143.3 165.6)">2</text>
<text x="145.5" y="163.2">S</text>
<text x="166.1" y="165.6" transform="rotate(-90 166.1 165.6)">2</text>
<text x="168.3" y="163.2">S</text>
<text x="97.5" y="179.6" transform="rotate(-90 97.5 179.6)">3</text>
<text x="120.4" y="179.6" transform="rotate(-90 120.4 179.6)">3</text>
<text x="143.3" y="179.6" transform="rotate(-90 143.3 179.6)">3</text>
<text x="166.1" y="179.6" transform="rotate(-90 166.1 179.6)">3</text>
<text x="10.4" y="185.6">D</text>
<text x="92.2" y="182.6">1</text>
<text x="99.7" y="182.3">D</text>
<text x="99.7" y="184.8">S</text>
<text x="115.1" y="182.6">1</text>
<text x="122.6" y="182.3">D</text>
<text x="122.6" y="184.8">S</text>
<text x="137.9" y="182.6">1</text>
<text x="145.4" y="182.3">D</text>
<text x="145.5" y="184.8">S</text>
<text x="160.8" y="182.6">1</text>
<text x="168.3" y="182.3">D</text>
<text x="168.3" y="184.8">S</text>
<text x="267.8" y="185.6">D</text>
<text x="97.5" y="187.2" transform="rotate(-90 97.5 187.2)">2</text>
<text x="120.4" y="187.2" transform="rotate(-90 120.4 187.2)">2</text>
<text x="143.3" y="187.2" transform="rotate(-90 143.3 187.2)">2</text>
<text x="166.1" y="187.2" transform="rotate(-90 166.1 187.2)">2</text>
<text x="35" y="205.5">1</text>
<text x="85" y="205.5">2</text>
<text x="135" y="205.5">3</text>
<text x="185" y="205.5">4</text>
<text x="235" y="205.5">5</text>
</g>
<g font-size="1.8" fill="#0000c2">
<text x="204.5" y="18.8">MICRO-CONTROLLER</text>
<text x="22.9" y="25.1">BARREL JACK</text>
<text x="64.8" y="25.1">PROGRAMMING HEADER</text>
<text x="115.6" y="25.1">LINEAR REGULATOR</text>
<text x="20.3" y="53.1">SCREW TERMINALS</text>
<text x="114.3" y="60.7">PROGRAMMABLE LED</text>
<text x="113" y="106.4">LED DRIVER TRANSISTORS</text>
</g>
<g font-size="1.8" fill="#008484">
<text x="217.3" y="22.2">C5</text>
<text x="29.7" y="28">J9</text>
<text x="74.7" y="29.5">J10</text>
<text x="82.3" y="29.3">VCC</text>
<text x="120.7" y="29.9">L7805</text>
<text x="122.1" y="27.6">U1</text>
<text x="143.3" y="29.3">VCC</text>
<text x="210.6" y="24.2">VCC</text>
<text x="215.8" y="24.5">C_0u1</text>
<text x="71" y="31.8">Conn_02x03</text>
<text x="118.4" y="33.7">IN</text>
<text x="124.3" y="33.7">OUT</text>
<text x="223" y="33">GND</text>
<text x="229.7" y="33.1">VCC</text>
<text x="35" y="40.6">GND</text>
<text x="103.4" y="38.5">C_0u33</text>
<text x="107.7" y="36.2">C1</text>
<text x="123.8" y="37.8" transform="rotate(-90 123.8 37.8)">GND</text>
<text x="139" y="36.3">C2</text>
<text x="139.1" y="38.7">C_0u1</text>
<text x="201.2" y="40">PB0</text>
<text x="211.5" y="39.8" transform="rotate(-90 211.5 39.8)">AVCC</text>
<text x="214" y="38.5" transform="rotate(-90 214 38.5)">VCC</text>
<text x="220.7" y="40">AREF</text>
<text x="27.4" y="45.7">GND</text>
<text x="82" y="45.7">GND</text>
<text x="111.2" y="45.7">GND</text>
<text x="134.1" y="45.7">GND</text>
<text x="171.3" y="47.5">C_10p</text>
<text x="172.9" y="45">C3</text>
<text x="201.2" y="42.5">PB1</text>
<text x="201.2" y="45.1">PB2</text>
<text x="201.2" y="47.6">PB3</text>
<text x="234.3" y="45.1">C6</text>
<text x="234.4" y="47.4">C_0u1</text>
<text x="121.4" y="48.3">GND</text>
<text x="201.2" y="50.2">PB4</text>
<text x="201.2" y="52.7">PB5</text>
<text x="180.5" y="59.1">Y1</text>
<text x="201.2" y="57.8">XTAL2/PB7</text>
<text x="201.2" y="55.2">XTAL1/PB6</text>
<text x="229.3" y="54.6">GND</text>
<text x="173.9" y="65.3">C_10p</text>
<text x="182.3" y="61">GND</text>
<text x="201.2" y="62.9">PC0</text>
<text x="201.2" y="65.4">PC1</text>
<text x="168.4" y="66">GND</text>
<text x="174.1" y="67.9">C4</text>
<text x="201.2" y="67.9">PC2</text>
<text x="201.2" y="70.5">PC3</text>
<text x="229.9" y="69.4">U2</text>
<text x="230.8" y="71.7">ATmega328P-PU</text>
<text x="121.2" y="73.5" transform="rotate(-90 121.2 73.5)">R9</text>
<text x="173.8" y="73.8">VCC</text>
<text x="180.1" y="75.2">R_10K</text>
<text x="181.3" y="72.9">R18</text>
<text x="201.2" y="73">PC4</text>
<text x="201.2" y="75.6">PC5</text>
<text x="120.8" y="81.3" transform="rotate(-90 120.8 81.3)">D1</text>
<text x="201.2" y="78.1">RESET/PC6</text>
<text x="201.2" y="83.2">PD0</text>
<text x="123.1" y="85.6" transform="rotate(-90 123.1 85.6)">LED_GREENR_120</text>
<text x="201.2" y="85.7">PD1</text>
<text x="201.2" y="88.3">PD2</text>
<text x="126.5" y="93.6" transform="rotate(-90 126.5 93.6)">GND</text>
<text x="201.2" y="95.9">PD5</text>
<text x="201.2" y="90.8">PD3</text>
<text x="201.2" y="93.3">PD4</text>
<text x="201.2" y="98.4">PD6</text>
<text x="201.2" y="101">PD7</text>
<text x="214" y="104.9" transform="rotate(-90 214 104.9)">GND</text>
<text x="211.5" y="113">GND</text>
<text x="101.8" y="118.8">Q1</text>
<text x="124.6" y="118.8">Q5</text>
<text x="147.5" y="118.8">Q9</text>
<text x="170.5" y="118.8">Q13</text>
<text x="84.1" y="123.9">R_10K</text>
<text x="87.8" y="121.3">R1</text>
<text x="107" y="123.9">R_10K</text>
<text x="110.7" y="121.3">R5</text>
<text x="129.8" y="123.9">R_10K</text>
<text x="133.6" y="121.3">R10</text>
<text x="152.7" y="123.9">R_10K</text>
<text x="156.5" y="121.3">R14</text>
<text x="96" y="130.8">GND</text>
<text x="118.8" y="130.8">GND</text>
<text x="141.7" y="130.8">GND</text>
<text x="164.5" y="130.8">GND</text>
<text x="87.8" y="142.9">R2</text>
<text x="101.8" y="140.4">Q2</text>
<text x="110.7" y="142.9">R6</text>
<text x="124.6" y="140.4">Q6</text>
<text x="133.6" y="142.9">R11</text>
<text x="147.6" y="140.4">Q10</text>
<text x="156.5" y="142.9">R15</text>
<text x="170.5" y="140.4">Q14</text>
<text x="84.1" y="145.5">R_10K</text>
<text x="107" y="145.5">R_10K</text>
<text x="129.8" y="145.5">R_10K</text>
<text x="152.7" y="145.5">R_10K</text>
<text x="96" y="152.4">GND</text>
<text x="118.8" y="152.4">GND</text>
<text x="141.7" y="152.4">GND</text>
<text x="164.5" y="152.4">GND</text>
<text x="101.8" y="162">Q3</text>
<text x="124.6" y="162">Q7</text>
<text x="147.6" y="162">Q11</text>
<text x="170.5" y="162">Q15</text>
<text x="84.1" y="167.1">R_10K</text>
<text x="87.8" y="164.5">R3</text>
<text x="107" y="167.1">R_10K</text>
<text x="110.7" y="164.5">R7</text>
<text x="129.8" y="167.1">R_10K</text>
<text x="133.6" y="164.5">R12</text>
<text x="152.7" y="167.1">R_10K</text>
<text x="156.5" y="164.5">R16</text>
<text x="96" y="174">GND</text>
<text x="118.8" y="174">GND</text>
<text x="141.7" y="174">GND</text>
<text x="164.5" y="174">GND</text>
<text x="101.8" y="183.6">Q4</text>
<text x="124.6" y="183.6">Q8</text>
<text x="147.6" y="183.6">Q12</text>
<text x="170.5" y="183.6">Q16</text>
<text x="84.1" y="188.6">R_10K</text>
<text x="87.8" y="186.1">R4</text>
<text x="107" y="188.6">R_10K</text>
<text x="110.7" y="186.1">R8</text>
<text x="129.8" y="188.6">R_10K</text>
<text x="133.6" y="186.1">R13</text>
<text x="152.7" y="188.6">R_10K</text>
<text x="156.5" y="186.1">R17</text>
<text x="96" y="195.6">GND</text>
<text x="118.8" y="195.6">GND</text>
<text x="141.7" y="195.6">GND</text>
<text x="164.5" y="195.6">GND</text>
</g>
<g font-size="1.8">
<text x="36.8" y="30.2">12V</text>
<text x="65.3" y="34">MISO</text>
<text x="107.3" y="32.8">12V</text>
<text x="64" y="39.1">RESET</text>
<text x="66.1" y="36.6">SCK</text>
<text x="82.5" y="36.6">MOSI</text>
<text x="192.5" y="41.7">gate15</text>
<text x="192.5" y="39.1">gate14</text>
<text x="193.6" y="46.7">MOSI 17</text>
<text x="194.6" y="44.2">LED 16</text>
<text x="193.6" y="49.3">MISO 18</text>
<text x="194.4" y="51.8">SCK 19</text>
<text x="35.6" y="65.8">drain0</text>
<text x="47" y="63.2">12V</text>
<text x="120.9" y="65.8">LED</text>
<text x="192.5" y="64.5">gate13</text>
<text x="192.5" y="62">gate12</text>
<text x="35.6" y="70.9">drain1</text>
<text x="192.5" y="69.6">gate11</text>
<text x="192.5" y="67.1">gate10</text>
<text x="187.1" y="77.2">RESET</text>
<text x="193.5" y="72.1">gate8</text>
<text x="193.5" y="74.7">gate9</text>
<text x="35.6" y="82.3">drain2</text>
<text x="47" y="79.8">12V</text>
<text x="193.5" y="82.3">gate0</text>
<text x="35.6" y="87.4">drain3</text>
<text x="193.5" y="89.9">gate3</text>
<text x="193.5" y="87.4">gate2</text>
<text x="193.5" y="84.8">gate1</text>
<text x="193.5" y="95">gate5</text>
<text x="193.5" y="92.5">gate4</text>
<text x="35.6" y="98.8">drain4</text>
<text x="47" y="96.3">12V</text>
<text x="193.5" y="100.1">gate7</text>
<text x="193.5" y="97.5">gate6</text>
<text x="35.6" y="103.9">drain5</text>
<text x="47" y="112.8">12V</text>
<text x="89" y="111.5">drain12</text>
<text x="111.8" y="111.5">drain13</text>
<text x="134.7" y="111.5">drain14</text>
<text x="157.5" y="111.5">drain15</text>
<text x="35.6" y="115.3">drain6</text>
<text x="83.3" y="117.9">gate12</text>
<text x="106.1" y="117.9">gate13</text>
<text x="129" y="117.9">gate14</text>
<text x="151.9" y="117.9">gate15</text>
<text x="35.6" y="120.4">drain7</text>
<text x="35.6" y="134.4">drain8</text>
<text x="47" y="136.9">12V</text>
<text x="89.9" y="133.1">drain8</text>
<text x="112.8" y="133.1">drain9</text>
<text x="134.7" y="133.1">drain10</text>
<text x="157.5" y="133.1">drain11</text>
<text x="35.6" y="139.4">drain9</text>
<text x="84.3" y="139.4">gate8</text>
<text x="107.1" y="139.4">gate9</text>
<text x="129" y="139.4">gate10</text>
<text x="151.9" y="139.4">gate11</text>
<text x="35.6" y="150.9">drain10</text>
<text x="35.6" y="156">drain11</text>
<text x="47" y="153.4">12V</text>
<text x="89.9" y="154.7">drain4</text>
<text x="112.8" y="154.7">drain5</text>
<text x="135.7" y="154.7">drain6</text>
<text x="158.5" y="154.7">drain7</text>
<text x="84.3" y="161">gate4</text>
<text x="107.1" y="161">gate5</text>
<text x="130" y="161">gate6</text>
<text x="152.9" y="161">gate7</text>
<text x="35.6" y="167.4">drain12</text>
<text x="35.6" y="172.5">drain13</text>
<text x="47" y="169.9">12V</text>
<text x="89.9" y="176.3">drain0</text>
<text x="112.8" y="176.3">drain1</text>
<text x="135.7" y="176.3">drain2</text>
<text x="158.5" y="176.3">drain3</text>
<text x="35.6" y="183.9">drain14</text>
<text x="84.3" y="182.6">gate0</text>
<text x="107.1" y="182.6">gate1</text>
<text x="130" y="182.6">gate2</text>
<text x="152.9" y="182.6">gate3</text>
<text x="35.6" y="189">drain15</text>
<text x="47" y="186.4">12V</text>
</g>
<text font-size=".5" fill="#840000" x="28" y="37.4">Mounting</text>
</svg>
